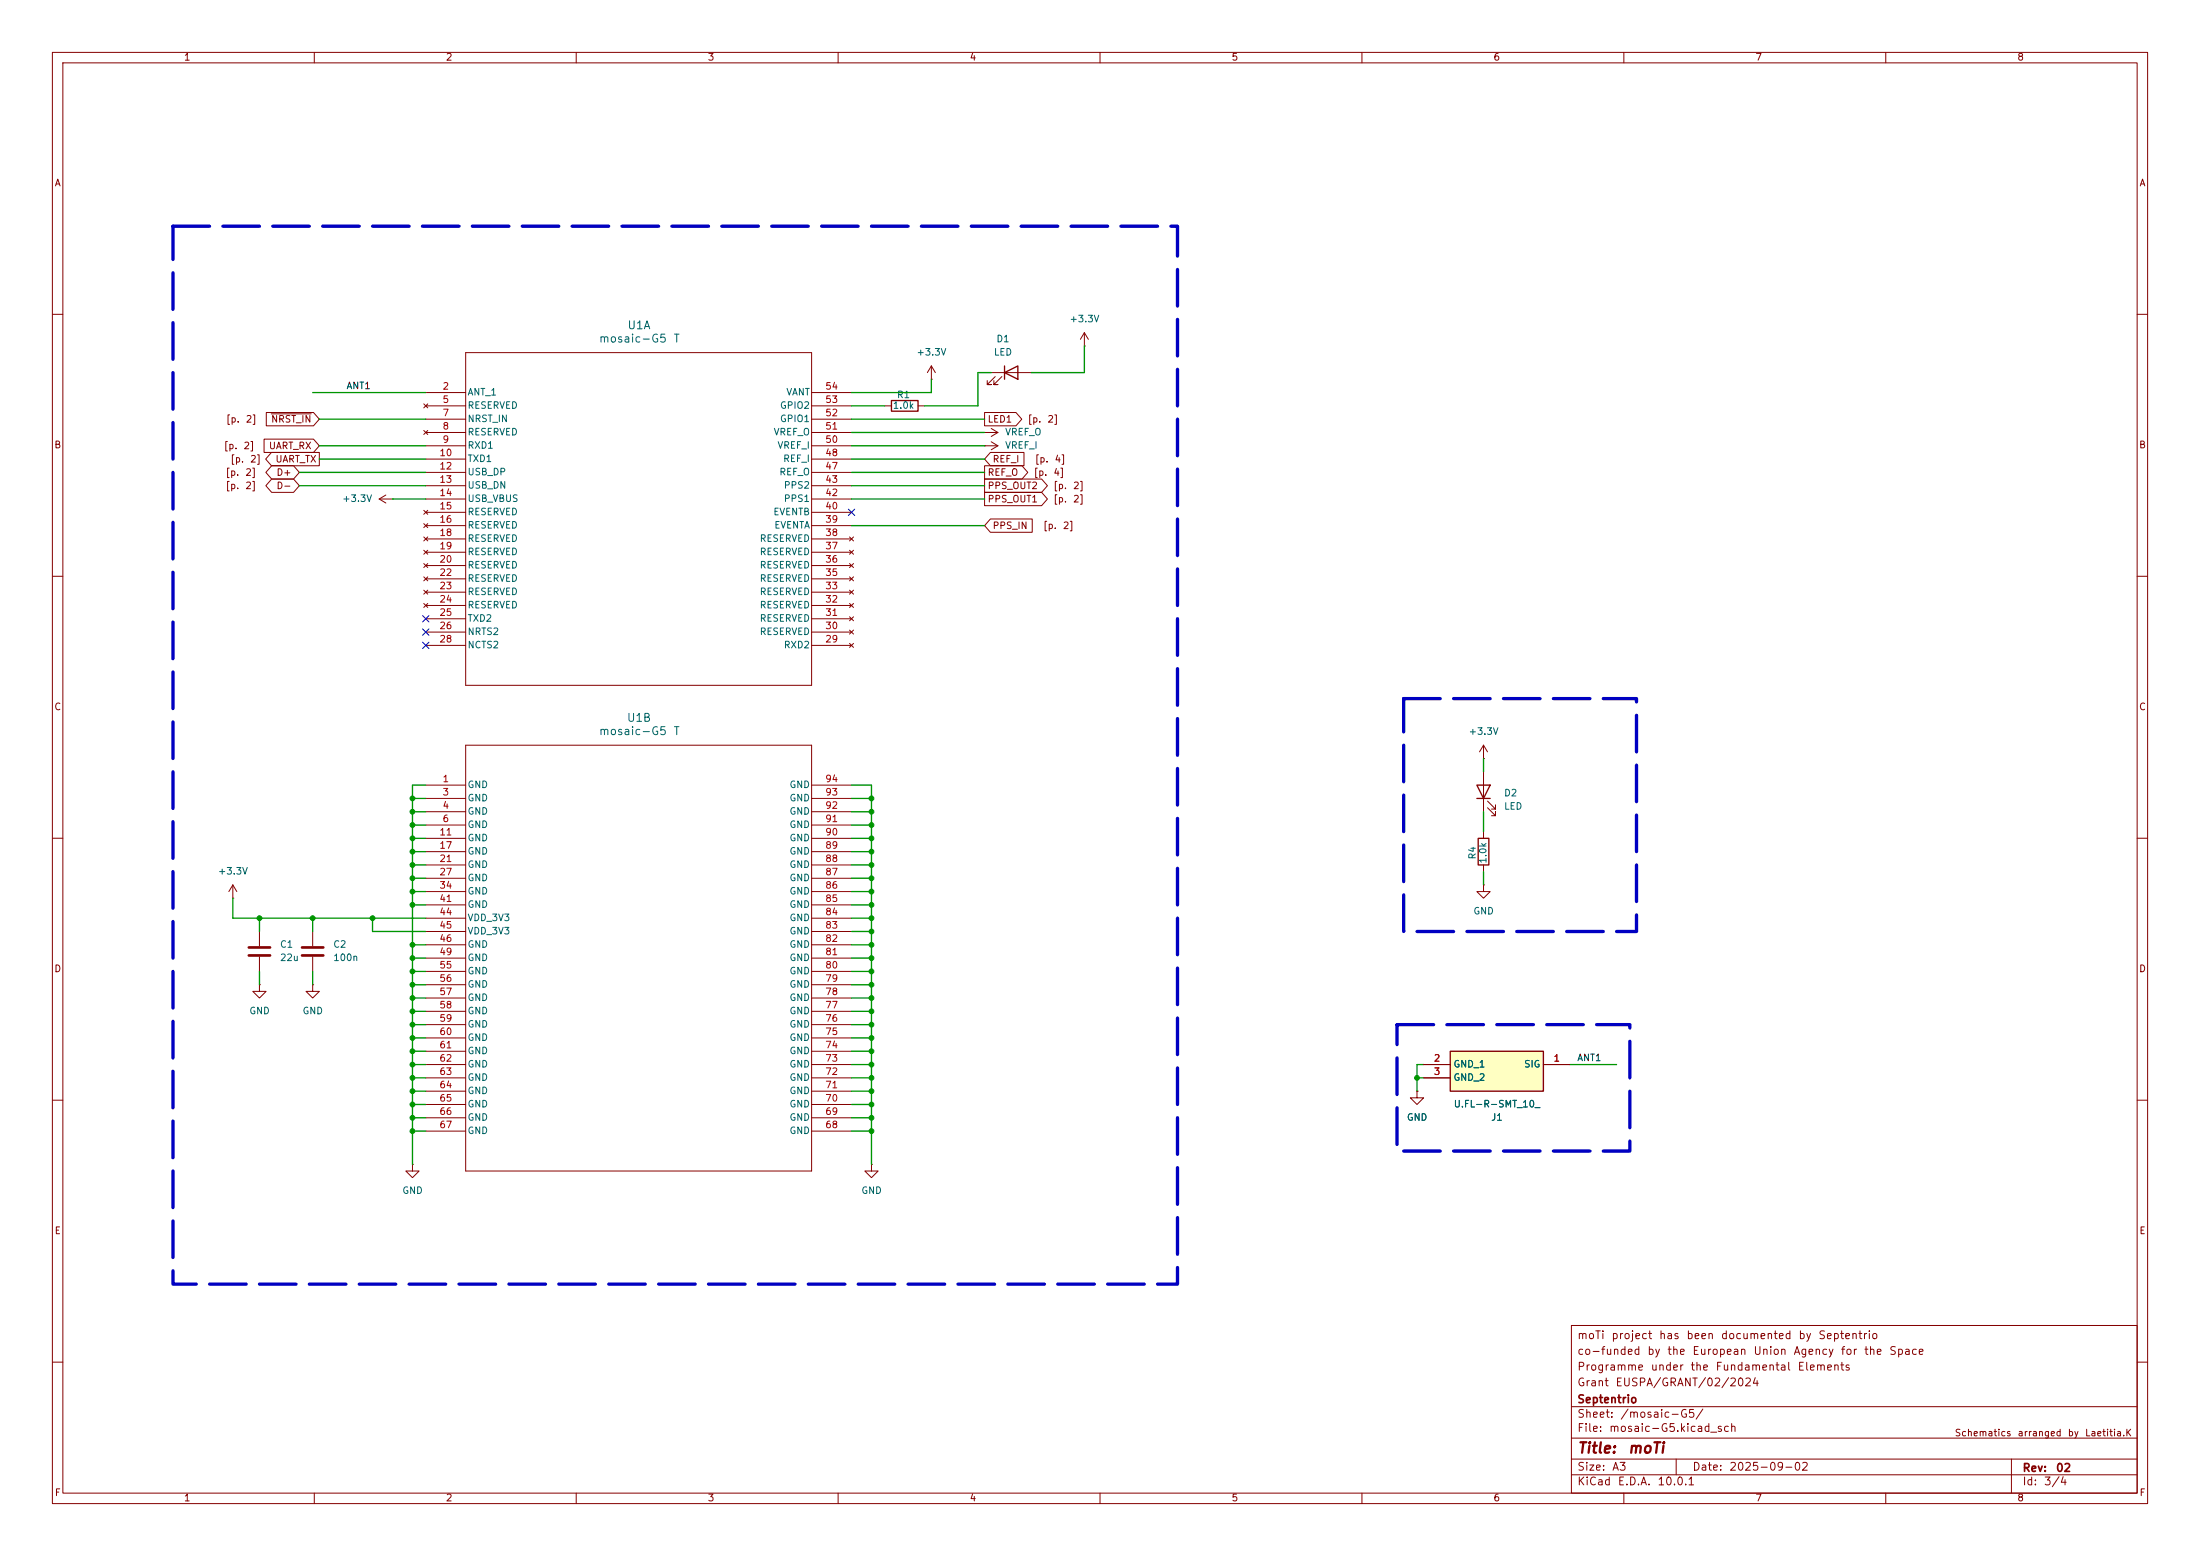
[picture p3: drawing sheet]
<svg xmlns="http://www.w3.org/2000/svg" width="420mm" height="297mm" viewBox="0 0 420 297" stroke-linecap="round" stroke-linejoin="round" font-family="sans-serif">
<g fill="none" stroke="#840000" stroke-width=".19">
<path d="M10 10h400v277h-400zM12 12h396v273h-396zM60 10v2M110 10v2M160 10v2M210 10v2M260 10v2M310 10v2M360 10v2M10 60h2M80.9 77.1l.8 .8M81.3 74.9h7.6"/>
<path d="M81.3 77.5h7.6M81.7 77.1l-.8 .8M88.9 67.3h66v63.5h-66zM154.9 74.9h7.7M154.9 77.5h7.7M168.9 77.5h1.3M175.3 77.5h1.2M177.8 72.4h.1M177.8 69.9l-.8 1.2M177.8 69.9l.8 1.2M177.8 69.9v2.5M189.2 71.1h7.6"/>
<path d="M190 71.9l-1.5 1.5h.7h-.7v-.8M191.3 71.9l-1.6 1.5h.8h-.8v-.8M207 66h.1M207 63.5l-.8 1.3M207 63.5l.8 1.3M207 63.5v2.5M408 60h2M72.4 95.3h2.5M72.4 95.3l1.3 .7M73.7 94.5l-1.3 .8M74.9 95.3h.1M80.9 82.2l.8 .7"/>
<path d="M80.9 97.4l.8 .8M80.9 99.9l.8 .8M81.3 80h7.6M81.3 82.6h7.6M81.3 85.1h7.6M81.3 87.6h7.6M81.3 90.2h7.6M81.3 92.7h7.6M81.3 95.3h7.6M81.3 97.8h7.6M81.7 82.2l-.8 .7M81.7 97.4l-.8 .8"/>
<path d="M81.7 99.9l-.8 .8M154.9 80h7.7M154.9 82.6h7.7M154.9 85.1h7.7M154.9 87.6h7.7M154.9 90.2h7.7M154.9 92.7h7.7M154.9 95.3h7.7M154.9 97.8h7.7M188 82.6h.1M188 85.1h.1M188 82.6h2.5"/>
<path d="M188 85.1h2.5M189.2 81.8l1.3 .8M189.2 84.3l1.3 .8M190.5 82.6l-1.3 .7M190.5 85.1l-1.3 .8M10 110h2M80.9 102.5l.8 .8M80.9 105l.8 .8M80.9 107.6l.8 .7M80.9 110.1l.8 .8M80.9 112.6l.8 .8M80.9 115.2l.8 .8"/>
<path d="M81.3 100.3h7.6M81.3 102.9h7.6M81.3 105.4h7.6M81.3 108h7.6M81.3 110.5h7.6M81.3 113h7.6M81.3 115.6h7.6M81.3 118.1h7.6M81.7 102.5l-.8 .8M81.7 105l-.8 .8M81.7 107.6l-.8 .7M81.7 110.1l-.8 .8"/>
<path d="M81.7 112.6l-.8 .8M81.7 115.2l-.8 .8M154.9 100.3h7.7M154.9 102.9h7.7M154.9 105.4h7.7M154.9 108h7.7M154.9 110.5h7.7M154.9 113h7.7M154.9 115.6h7.7M154.9 118.1h7.7M162.2 117.7l.7 .8M162.2 115.2l.7 .8"/>
<path d="M162.2 112.6l.7 .8M162.2 110.1l.7 .8M162.2 107.6l.7 .7M162.2 105l.7 .8M162.2 102.5l.7 .8M162.9 117.7l-.7 .8M162.9 115.2l-.7 .8M162.9 112.6l-.7 .8M162.9 110.1l-.7 .8M162.9 107.6l-.7 .7M162.9 105l-.7 .8M162.9 102.5l-.7 .8"/>
<path d="M408 110h2M81.3 120.7h7.6M81.3 123.2h7.6M154.9 120.7h7.7M154.9 123.2h7.7M162.2 122.8l.7 .8M162.2 120.3l.7 .7M162.9 122.8l-.7 .8M162.9 120.3l-.7 .7M10 160h2M283.2 147.3v7.6M284 154.2l1.5 1.5v-.8v.8h-.8"/>
<path d="M284 152.9l1.5 1.5v-.7v.7h-.8M408 160h2M49.5 177.8v2.8M59.7 177.8v2.8M49.5 182.6v2.8M59.7 188v1.2h1.3l-1.3 1.3-1.3-1.3h1.3M59.7 188h.1M59.7 182.6v2.8M10 210h2M408 210h2M300 253h108v32h-108zM10 260h2"/>
<path d="M300 278.5h108M300 274.5h108M300 268.5h108M320 278.5v3M384 278.5v6.5M408 260h2M60 285v2M110 285v2M160 285v2M210 285v2M260 285v2M300 281.5h108"/>
<path d="M310 285v2M360 285v2"/>
</g>
<path d="M170.2 76.5h5.1v2h-5.1zM191.8 71.1l2.5-1.2v2.5zM191.8 69.9v2.5M281.9 149.9h2.6l-1.3 2.5zM281.9 152.4h2.6" fill="none" stroke="#840000" stroke-width=".25"/>
<path d="M47.5 180.8h4.1M47.5 182.4h4.1M57.7 180.8h4M57.7 182.4h4" fill="none" stroke="#840000" stroke-width=".51"/>
<path d="M276.9 200.7h17.7v7.6h-17.7z" fill="#ffffc2"/>
<path d="M282.2 160h2v5.1h-2zM276.9 200.7h17.7v7.6h-17.7z" fill="none" stroke="#840000" stroke-width=".25"/>
<g fill="none" stroke="#840000" stroke-width=".19">
<path d="M50.8 78.7h9l1.2 1.3-1.2 1.3h-9zM51.8 79h7.6M188 78.7h6l1.1 1.3-1.1 1.3h-6zM50.4 83.8h9.4l1.2 1.3-1.2 1.3h-9.4zM51.8 86.4h9.2v2.5h-9.2l-1.1-1.3zM51.9 88.9h4.1l1.1 1.3-1.1 1.2h-4.1l-1.1-1.2zM51.9 91.4h4.1l1.1 1.3-1.1 1.3h-4.1l-1.1-1.3zM188 91.4h10.8l1.2 1.3-1.2 1.3h-10.8zM188 88.9h7.1l1.1 1.3-1.1 1.2h-7.1zM188 94h10.8l1.2 1.3-1.2 1.2h-10.8zM189.1 86.4h6.4v2.5h-6.4l-1.1-1.3zM189.1 99.1h8v2.5h-8l-1.1-1.3z"/>
<path d="M81.3 149.9h7.6M81.3 152.4h7.6M81.3 154.9h7.6M81.3 157.5h7.6M88.9 142.2h66v81.3h-66zM154.9 149.9h7.7M154.9 152.4h7.7M154.9 154.9h7.7M154.9 157.5h7.7M283.2 144.8h.1M283.2 142.2l-.8 1.3M283.2 142.2l.8 1.3"/>
<path d="M283.2 142.2v2.6M283.2 158.8v1.2M44.4 171.5h.1M44.4 168.9l-.7 1.3M44.4 168.9l.8 1.3M44.4 168.9v2.6M81.3 160h7.6M81.3 162.6h7.6M81.3 165.1h7.6M81.3 167.6h7.6M81.3 170.2h7.6M81.3 172.7h7.6"/>
<path d="M81.3 175.3h7.6M81.3 177.8h7.6M154.9 160h7.7M154.9 162.6h7.7M154.9 165.1h7.7M154.9 167.6h7.7M154.9 170.2h7.7M154.9 172.7h7.7M154.9 175.3h7.7M154.9 177.8h7.7M283.2 168.9v1.3h1.3l-1.3 1.3-1.3-1.3h1.3M283.2 168.9h.1"/>
<path d="M283.2 165.1v1.3M49.5 188v1.2h1.3l-1.3 1.3-1.2-1.3h1.2M49.5 188h.1M81.3 180.3h7.6M81.3 182.9h7.6M81.3 185.4h7.6M81.3 188h7.6M81.3 190.5h7.6M81.3 193h7.6M81.3 195.6h7.6M81.3 198.1h7.6M154.9 180.3h7.7"/>
<path d="M154.9 182.9h7.7M154.9 185.4h7.7M154.9 188h7.7M154.9 190.5h7.7M154.9 193h7.7M154.9 195.6h7.7M154.9 198.1h7.7M81.3 203.2h7.6M81.3 205.7h7.6M81.3 200.7h7.6M81.3 208.3h7.6M81.3 210.8h7.6"/>
<path d="M81.3 213.4h7.6M81.3 215.9h7.6M154.9 203.2h7.7M154.9 205.7h7.7M154.9 200.7h7.7M154.9 208.3h7.7M154.9 210.8h7.7M154.9 213.4h7.7M154.9 215.9h7.7M270.5 208.3v1.3h1.3l-1.3 1.2-1.3-1.2h1.3M270.5 208.3h.1M271.8 203.2h5.1"/>
<path d="M271.8 205.7h5.1M294.6 203.2h5.1M78.7 222.2v1.3h1.3l-1.3 1.3-1.2-1.3h1.2M78.7 222.2h.1M166.4 222.2v1.3h1.2l-1.2 1.3-1.3-1.3h1.3M166.4 222.2h.1"/>
</g>
<g fill="none" stroke="#009600" stroke-width=".25">
<path d="M59.7 74.9h21.6M162.6 77.5h6.3M177.8 72.4v2.5h-15.2M189.2 71.1h-2.5v6.4h-10.2M207 66v5.1h-10.2M57.1 92.7h24.2M57.1 90.2h24.2M61 87.6h20.3M61 80h20.3M61 85.1h20.3M74.9 95.3h6.4M162.6 95.3h25.4"/>
<path d="M162.6 92.7h25.4M162.6 90.2h25.4M162.6 87.6h25.4M162.6 80h25.4M162.6 85.1h25.4M162.6 82.6h25.4M162.6 100.3h25.4M78.7 154.9h2.6M78.7 157.5h2.6M78.7 152.4h2.6M81.3 149.9h-2.6v72.3M162.6 154.9h3.8"/>
<path d="M162.6 157.5h3.8M162.6 149.9h3.8v72.3M162.6 152.4h3.8M283.2 144.8v2.5M283.2 154.9v3.9M44.4 171.5v3.8h36.9M49.5 175.3v2.5M59.7 175.3v2.5M71.1 175.3v2.5h10.2M78.7 160h2.6M78.7 170.2h2.6M78.7 172.7h2.6"/>
<path d="M78.7 167.6h2.6M78.7 165.1h2.6M78.7 162.6h2.6M162.6 175.3h3.8M162.6 160h3.8M162.6 170.2h3.8M162.6 172.7h3.8M162.6 167.6h3.8M162.6 177.8h3.8M162.6 165.1h3.8M162.6 162.6h3.8M283.2 166.4v2.5"/>
<path d="M49.5 185.4v2.6M59.7 185.4v2.6M78.7 180.3h2.6M78.7 185.4h2.6M78.7 188h2.6M78.7 193h2.6M78.7 198.1h2.6M78.7 182.9h2.6M78.7 195.6h2.6M78.7 190.5h2.6M162.6 180.3h3.8M162.6 185.4h3.8"/>
<path d="M162.6 188h3.8M162.6 193h3.8M162.6 198.1h3.8M162.6 182.9h3.8M162.6 195.6h3.8M162.6 190.5h3.8M78.7 205.7h2.6M78.7 213.4h2.6M78.7 208.3h2.6M78.7 215.9h2.6M78.7 203.2h2.6M78.7 200.7h2.6"/>
<path d="M78.7 210.8h2.6M162.6 205.7h3.8M162.6 213.4h3.8M162.6 208.3h3.8M162.6 215.9h3.8M162.6 203.2h3.8M162.6 200.7h3.8M162.6 210.8h3.8M270.5 205.7h1.3M271.8 203.2h-1.3v5.1M299.7 203.2h8.9"/>
</g>
<path d="M162 97.2l1.2 1.2M163.2 97.2l-1.2 1.2M80.7 117.5l1.2 1.2M81.9 117.5l-1.2 1.2M80.7 120l1.2 1.3M80.7 122.6l1.2 1.2M81.9 120l-1.2 1.3M81.9 122.6l-1.2 1.2" fill="none" stroke="#000084" stroke-width=".19"/>
<path d="M33 43.2h191.8v201.9h-191.8zM268 133.4h44.4v44.4h-44.4zM266.7 195.6h44.4v24.1h-44.4z" fill="none" stroke="#0000c2" stroke-width=".63" stroke-dasharray="7 2.5"/>
<g fill="#009600" stroke="#009600" stroke-width=".19">
<circle cx="78.7" cy="160" r=".46"/>
<circle cx="78.7" cy="165.1" r=".46"/>
<circle cx="78.7" cy="167.6" r=".46"/>
<circle cx="78.7" cy="162.6" r=".46"/>
<circle cx="78.7" cy="182.9" r=".46"/>
<circle cx="78.7" cy="170.2" r=".46"/>
<circle cx="78.7" cy="172.7" r=".46"/>
<circle cx="78.7" cy="180.3" r=".46"/>
<circle cx="78.7" cy="152.4" r=".46"/>
<circle cx="78.7" cy="154.9" r=".46"/>
<circle cx="78.7" cy="157.5" r=".46"/>
<circle cx="59.7" cy="175.3" r=".46"/>
<circle cx="71.1" cy="175.3" r=".46"/>
<circle cx="78.7" cy="185.4" r=".46"/>
<circle cx="78.7" cy="193" r=".46"/>
<circle cx="78.7" cy="203.2" r=".46"/>
<circle cx="78.7" cy="195.6" r=".46"/>
<circle cx="78.7" cy="198.1" r=".46"/>
<circle cx="78.7" cy="200.7" r=".46"/>
<circle cx="78.7" cy="210.8" r=".46"/>
<circle cx="78.7" cy="213.4" r=".46"/>
<circle cx="78.7" cy="208.3" r=".46"/>
<circle cx="78.7" cy="205.7" r=".46"/>
<circle cx="49.5" cy="175.3" r=".46"/>
<circle cx="78.7" cy="215.9" r=".46"/>
<circle cx="78.7" cy="190.5" r=".46"/>
<circle cx="78.7" cy="188" r=".46"/>
<circle cx="270.5" cy="205.7" r=".46"/>
<circle cx="166.4" cy="203.2" r=".46"/>
<circle cx="166.4" cy="200.7" r=".46"/>
<circle cx="166.4" cy="205.7" r=".46"/>
<circle cx="166.4" cy="177.8" r=".46"/>
<circle cx="166.4" cy="172.7" r=".46"/>
<circle cx="166.4" cy="180.3" r=".46"/>
<circle cx="166.4" cy="170.2" r=".46"/>
<circle cx="166.4" cy="175.3" r=".46"/>
<circle cx="166.4" cy="182.9" r=".46"/>
<circle cx="166.4" cy="195.6" r=".46"/>
<circle cx="166.4" cy="188" r=".46"/>
<circle cx="166.4" cy="185.4" r=".46"/>
<circle cx="166.4" cy="193" r=".46"/>
<circle cx="166.4" cy="190.5" r=".46"/>
<circle cx="166.4" cy="167.6" r=".46"/>
<circle cx="166.4" cy="152.4" r=".46"/>
<circle cx="166.4" cy="165.1" r=".46"/>
<circle cx="166.4" cy="208.3" r=".46"/>
<circle cx="166.4" cy="198.1" r=".46"/>
<circle cx="166.4" cy="213.4" r=".46"/>
<circle cx="166.4" cy="210.8" r=".46"/>
<circle cx="166.4" cy="154.9" r=".46"/>
<circle cx="166.4" cy="157.5" r=".46"/>
<circle cx="166.4" cy="160" r=".46"/>
<circle cx="166.4" cy="162.6" r=".46"/>
<circle cx="166.4" cy="215.9" r=".46"/>
</g>
<g font-size="2" fill="#840000">
<text x="301" y="277.9">Title:</text>
<text x="310.6" y="277.9">moTi</text>
</g>
<g font-size="1.5" fill="#006464">
<text x="114.2" y="65.8">mosaic-G5</text>
<text x="119.7" y="63.2">U1A</text>
<text x="128.5" y="65.8">T</text>
<text x="114.2" y="140.7">mosaic-G5</text>
<text x="119.6" y="138.2">U1B</text>
<text x="128.5" y="140.7">T</text>
</g>
<g font-size="1.5" fill="#840000">
<text x="301" y="256">moTi</text>
<text x="307.5" y="256">project</text>
<text x="316.6" y="256">has</text>
<text x="321.8" y="256">been</text>
<text x="328.4" y="256">documented</text>
<text x="343.2" y="256">by</text>
<text x="347" y="256">Septentrio</text>
<text x="301" y="262">Programme</text>
<text x="301" y="259">co-funded</text>
<text x="314.4" y="259">by</text>
<text x="315" y="262">under</text>
<text x="318.2" y="259">the</text>
<text x="322.6" y="262">the</text>
<text x="323" y="259">European</text>
<text x="327.4" y="262">Fundamental</text>
<text x="334.6" y="259">Union</text>
<text x="342.3" y="259">Agency</text>
<text x="343" y="262">Elements</text>
<text x="351.3" y="259">for</text>
<text x="355.7" y="259">the</text>
<text x="360.5" y="259">Space</text>
<text x="301" y="268.2">Septentrio</text>
<text x="301" y="265">Grant</text>
<text x="308.3" y="265">EUSPA/GRANT/02/2024</text>
<text x="301" y="273.7">File:</text>
<text x="301" y="271">Sheet:</text>
<text x="307.1" y="273.7">mosaic-G5.kicad_sch</text>
<text x="309.2" y="271">/mosaic-G5/</text>
<text x="301" y="281.1">Size:</text>
<text x="307.6" y="281.1">A3</text>
<text x="323" y="281.1">Date:</text>
<text x="330" y="281.1">2025-09-02</text>
<text x="386" y="281.3">Rev:</text>
<text x="392.4" y="281.3">02</text>
<text x="301" y="283.9">KiCad</text>
<text x="308.7" y="283.9">E.D.A.</text>
<text x="316.3" y="283.9">10.0.1</text>
<text x="386" y="283.9">Id:</text>
<text x="390.1" y="283.9">3/4</text>
</g>
<g font-size="1.3" fill="#840000">
<text x="35" y="11.9">1</text>
<text x="85" y="11.9">2</text>
<text x="135" y="11.9">3</text>
<text x="185" y="11.9">4</text>
<text x="235" y="11.9">5</text>
<text x="285" y="11.9">6</text>
<text x="335" y="11.9">7</text>
<text x="385" y="11.9">8</text>
<text x="10.3" y="35.9">A</text>
<text x="408.3" y="35.9">A</text>
<text x="43" y="81">[p.</text>
<text x="46.8" y="81">2]</text>
<text x="51.6" y="81">NRST_IN</text>
<text x="188.4" y="81">LED1</text>
<text x="196.1" y="81">[p.</text>
<text x="199.8" y="81">2]</text>
<text x="10.3" y="85.9">B</text>
<text x="42.6" y="86">[p.</text>
<text x="43.9" y="88.6">[p.</text>
<text x="46.4" y="86">2]</text>
<text x="47.6" y="88.6">2]</text>
<text x="51.2" y="86">UART_RX</text>
<text x="52.5" y="88.6">UART_TX</text>
<text x="189.4" y="88.6">REF_I</text>
<text x="197.5" y="88.6">[p.</text>
<text x="201.2" y="88.6">4]</text>
<text x="408.2" y="85.9">B</text>
<text x="43" y="91.1">[p.</text>
<text x="43" y="93.7">[p.</text>
<text x="46.7" y="91.1">2]</text>
<text x="46.7" y="93.7">2]</text>
<text x="52.7" y="91.1">D+</text>
<text x="52.7" y="93.7">D-</text>
<text x="188.4" y="93.7">PPS_OUT2</text>
<text x="188.4" y="91.1">REF_O</text>
<text x="197.2" y="91.1">[p.</text>
<text x="201" y="93.7">[p.</text>
<text x="201" y="91.1">4]</text>
<text x="204.7" y="93.7">2]</text>
<text x="188.4" y="96.2">PPS_OUT1</text>
<text x="189.4" y="101.3">PPS_IN</text>
<text x="199" y="101.3">[p.</text>
<text x="201" y="96.2">[p.</text>
<text x="202.8" y="101.3">2]</text>
<text x="204.7" y="96.2">2]</text>
<text x="10.3" y="135.9">C</text>
<text x="408.2" y="135.9">C</text>
<text x="10.3" y="185.9">D</text>
<text x="408.2" y="185.9">D</text>
<text x="10.3" y="235.9">E</text>
<text x="408.3" y="235.9">E</text>
<text x="373.1" y="274.5">Schematics</text>
<text x="385.1" y="274.5">arranged</text>
<text x="394.6" y="274.5">by</text>
<text x="397.9" y="274.5">Laetitia.K</text>
<text x="10.3" y="285.9">F</text>
<text x="35" y="286.9">1</text>
<text x="85" y="286.9">2</text>
<text x="135" y="286.9">3</text>
<text x="185" y="286.9">4</text>
<text x="235" y="286.9">5</text>
<text x="285" y="286.9">6</text>
<text x="335" y="286.9">7</text>
<text x="385" y="286.9">8</text>
<text x="408.3" y="285.9">F</text>
</g>
<g font-size="1.3" fill="#006464">
<text x="190.1" y="65.6">D1</text>
<text x="204.1" y="61.8">+3.3V</text>
<text x="174.9" y="68.2">+3.3V</text>
<text x="189.6" y="68.2">LED</text>
<text x="89.2" y="75.8">ANT_1</text>
<text x="150" y="75.8">VANT</text>
<text x="171.1" y="76.3">R1</text>
<text x="89.2" y="78.3">RESERVED</text>
<text x="89.2" y="80.9">NRST_IN</text>
<text x="89.2" y="83.4">RESERVED</text>
<text x="147.6" y="83.4">VREF_O</text>
<text x="148.8" y="80.9">GPIO1</text>
<text x="148.8" y="78.3">GPIO2</text>
<text x="170.3" y="78.3">1.0k</text>
<text x="191.8" y="83.4">VREF_O</text>
<text x="89.2" y="86">RXD1</text>
<text x="89.2" y="88.5">TXD1</text>
<text x="148.3" y="86">VREF_I</text>
<text x="149.4" y="88.5">REF_I</text>
<text x="191.8" y="86">VREF_I</text>
<text x="89.2" y="91">USB_DP</text>
<text x="89.2" y="93.6">USB_DN</text>
<text x="148.7" y="91">REF_O</text>
<text x="149.5" y="93.6">PPS2</text>
<text x="65.2" y="96.1">+3.3V</text>
<text x="89.2" y="96.1">USB_VBUS</text>
<text x="89.2" y="98.7">RESERVED</text>
<text x="89.2" y="101.2">RESERVED</text>
<text x="147.5" y="98.7">EVENTB</text>
<text x="147.7" y="101.2">EVENTA</text>
<text x="149.5" y="96.1">PPS1</text>
<text x="89.2" y="103.7">RESERVED</text>
<text x="89.2" y="106.3">RESERVED</text>
<text x="144.9" y="106.3">RESERVED</text>
<text x="144.9" y="103.7">RESERVED</text>
<text x="89.2" y="108.8">RESERVED</text>
<text x="89.2" y="111.4">RESERVED</text>
<text x="89.2" y="113.9">RESERVED</text>
<text x="144.9" y="113.9">RESERVED</text>
<text x="144.9" y="111.4">RESERVED</text>
<text x="144.9" y="108.8">RESERVED</text>
<text x="89.2" y="116.4">RESERVED</text>
<text x="89.2" y="119">TXD2</text>
<text x="144.9" y="119">RESERVED</text>
<text x="144.9" y="116.4">RESERVED</text>
<text x="89.2" y="121.5">NRTS2</text>
<text x="89.2" y="124.1">NCTS2</text>
<text x="144.9" y="121.5">RESERVED</text>
<text x="149.5" y="124.1">RXD2</text>
<text x="280.3" y="140.6">+3.3V</text>
<text x="89.2" y="150.7">GND</text>
<text x="89.2" y="153.3">GND</text>
<text x="89.2" y="155.8">GND</text>
<text x="150.6" y="155.8">GND</text>
<text x="150.6" y="153.3">GND</text>
<text x="150.6" y="150.7">GND</text>
<text x="287" y="152.3">D2</text>
<text x="287" y="154.9">LED</text>
<text x="89.2" y="158.3">GND</text>
<text x="89.2" y="160.9">GND</text>
<text x="150.6" y="160.9">GND</text>
<text x="150.6" y="158.3">GND</text>
<text x="41.5" y="167.2">+3.3V</text>
<text x="89.2" y="163.4">GND</text>
<text x="89.2" y="166">GND</text>
<text x="150.6" y="166">GND</text>
<text x="150.6" y="163.4">GND</text>
<text x="282" y="164.2" transform="rotate(-90 282 164.2)">R4</text>
<text x="284.1" y="164.9" transform="rotate(-90 284.1 164.9)">1.0k</text>
<text x="89.2" y="168.5">GND</text>
<text x="89.2" y="171">GND</text>
<text x="89.2" y="173.6">GND</text>
<text x="150.6" y="173.6">GND</text>
<text x="150.6" y="171">GND</text>
<text x="150.6" y="168.5">GND</text>
<text x="89.2" y="176.1">VDD_3V3</text>
<text x="89.2" y="178.7">VDD_3V3</text>
<text x="150.6" y="178.7">GND</text>
<text x="150.6" y="176.1">GND</text>
<text x="281.2" y="174.9">GND</text>
<text x="53.3" y="181.2">C1</text>
<text x="53.3" y="183.7">22u</text>
<text x="63.5" y="181.2">C2</text>
<text x="63.5" y="183.7">100n</text>
<text x="89.2" y="181.2">GND</text>
<text x="89.2" y="183.7">GND</text>
<text x="150.6" y="183.7">GND</text>
<text x="150.6" y="181.2">GND</text>
<text x="89.2" y="186.3">GND</text>
<text x="89.2" y="188.8">GND</text>
<text x="89.2" y="191.4">GND</text>
<text x="150.6" y="191.4">GND</text>
<text x="150.6" y="188.8">GND</text>
<text x="150.6" y="186.3">GND</text>
<text x="47.5" y="193.9">GND</text>
<text x="57.7" y="193.9">GND</text>
<text x="89.2" y="193.9">GND</text>
<text x="89.2" y="196.4">GND</text>
<text x="150.6" y="196.4">GND</text>
<text x="150.6" y="193.9">GND</text>
<text x="89.2" y="199">GND</text>
<text x="89.2" y="201.5">GND</text>
<text x="150.6" y="201.5">GND</text>
<text x="150.6" y="199">GND</text>
<text x="89.2" y="204.1">GND</text>
<text x="89.2" y="206.6">GND</text>
<text x="89.2" y="209.1">GND</text>
<text x="150.6" y="209.1">GND</text>
<text x="150.6" y="206.6">GND</text>
<text x="150.6" y="204.1">GND</text>
<text x="277.4" y="204.1">GND_1</text>
<text x="277.4" y="206.6">GND_2</text>
<text x="290.8" y="204.1">SIG</text>
<text x="89.2" y="211.7">GND</text>
<text x="89.2" y="214.2">GND</text>
<text x="150.6" y="214.2">GND</text>
<text x="150.6" y="211.7">GND</text>
<text x="268.5" y="214.2">GND</text>
<text x="277.4" y="211.7">U.FL-R-SMT_10_</text>
<text x="284.6" y="214.2">J1</text>
<text x="89.2" y="216.8">GND</text>
<text x="150.6" y="216.8">GND</text>
<text x="76.7" y="228.2">GND</text>
<text x="164.3" y="228.2">GND</text>
</g>
<g font-size="1.3" fill="#0f0f0f">
<text x="66" y="74.6">ANT1</text>
<text x="301" y="202.9">ANT1</text>
</g>
<g font-size="1.3" fill="#a90000">
<text x="84.4" y="74.7">2</text>
<text x="84.4" y="77.2">5</text>
<text x="157.4" y="77.2">53</text>
<text x="157.4" y="74.7">54</text>
<text x="84.4" y="79.8">7</text>
<text x="84.4" y="82.3">8</text>
<text x="157.4" y="82.3">51</text>
<text x="157.4" y="79.8">52</text>
<text x="83.8" y="87.4">10</text>
<text x="83.8" y="89.9">12</text>
<text x="84.4" y="84.8">9</text>
<text x="157.4" y="89.9">47</text>
<text x="157.4" y="87.4">48</text>
<text x="157.4" y="84.8">50</text>
<text x="83.8" y="92.5">13</text>
<text x="83.8" y="95">14</text>
<text x="157.4" y="95">42</text>
<text x="157.4" y="92.5">43</text>
<text x="83.8" y="97.5">15</text>
<text x="83.8" y="100.1">16</text>
<text x="157.4" y="100.1">39</text>
<text x="157.4" y="97.5">40</text>
<text x="83.8" y="102.6">18</text>
<text x="83.8" y="105.2">19</text>
<text x="83.8" y="107.7">20</text>
<text x="157.4" y="107.7">36</text>
<text x="157.4" y="105.2">37</text>
<text x="157.4" y="102.6">38</text>
<text x="83.8" y="110.2">22</text>
<text x="83.8" y="112.8">23</text>
<text x="157.4" y="112.8">33</text>
<text x="157.4" y="110.2">35</text>
<text x="83.8" y="115.3">24</text>
<text x="83.8" y="117.9">25</text>
<text x="157.4" y="117.9">31</text>
<text x="157.4" y="115.3">32</text>
<text x="83.8" y="120.4">26</text>
<text x="83.8" y="122.9">28</text>
<text x="157.4" y="122.9">29</text>
<text x="157.4" y="120.4">30</text>
<text x="84.4" y="149.6">1</text>
<text x="157.4" y="149.6">94</text>
<text x="84.4" y="152.1">3</text>
<text x="84.4" y="154.7">4</text>
<text x="157.4" y="154.7">92</text>
<text x="157.4" y="152.1">93</text>
<text x="83.8" y="159.8">11</text>
<text x="84.4" y="157.2">6</text>
<text x="157.4" y="159.8">90</text>
<text x="157.4" y="157.2">91</text>
<text x="83.8" y="162.3">17</text>
<text x="83.8" y="164.8">21</text>
<text x="83.8" y="167.4">27</text>
<text x="157.4" y="167.4">87</text>
<text x="157.4" y="164.8">88</text>
<text x="157.4" y="162.3">89</text>
<text x="83.8" y="169.9">34</text>
<text x="83.8" y="172.5">41</text>
<text x="157.4" y="172.5">85</text>
<text x="157.4" y="169.9">86</text>
<text x="83.8" y="175">44</text>
<text x="83.8" y="177.5">45</text>
<text x="157.4" y="177.5">83</text>
<text x="157.4" y="175">84</text>
<text x="83.8" y="180.1">46</text>
<text x="83.8" y="182.6">49</text>
<text x="83.8" y="185.2">55</text>
<text x="157.4" y="185.2">80</text>
<text x="157.4" y="182.6">81</text>
<text x="157.4" y="180.1">82</text>
<text x="83.8" y="187.7">56</text>
<text x="83.8" y="190.2">57</text>
<text x="157.4" y="190.2">78</text>
<text x="157.4" y="187.7">79</text>
<text x="83.8" y="192.8">58</text>
<text x="83.8" y="195.3">59</text>
<text x="83.8" y="197.9">60</text>
<text x="157.4" y="197.9">75</text>
<text x="157.4" y="195.3">76</text>
<text x="157.4" y="192.8">77</text>
<text x="83.8" y="200.4">61</text>
<text x="83.8" y="202.9">62</text>
<text x="157.4" y="202.9">73</text>
<text x="157.4" y="200.4">74</text>
<text x="273.6" y="202.9">2</text>
<text x="296.5" y="202.9">1</text>
<text x="83.8" y="205.5">63</text>
<text x="83.8" y="208">64</text>
<text x="157.4" y="208">71</text>
<text x="157.4" y="205.5">72</text>
<text x="273.6" y="205.5">3</text>
<text x="83.8" y="210.6">65</text>
<text x="83.8" y="213.1">66</text>
<text x="83.8" y="215.6">67</text>
<text x="157.4" y="215.6">68</text>
<text x="157.4" y="213.1">69</text>
<text x="157.4" y="210.6">70</text>
</g>
</svg>
